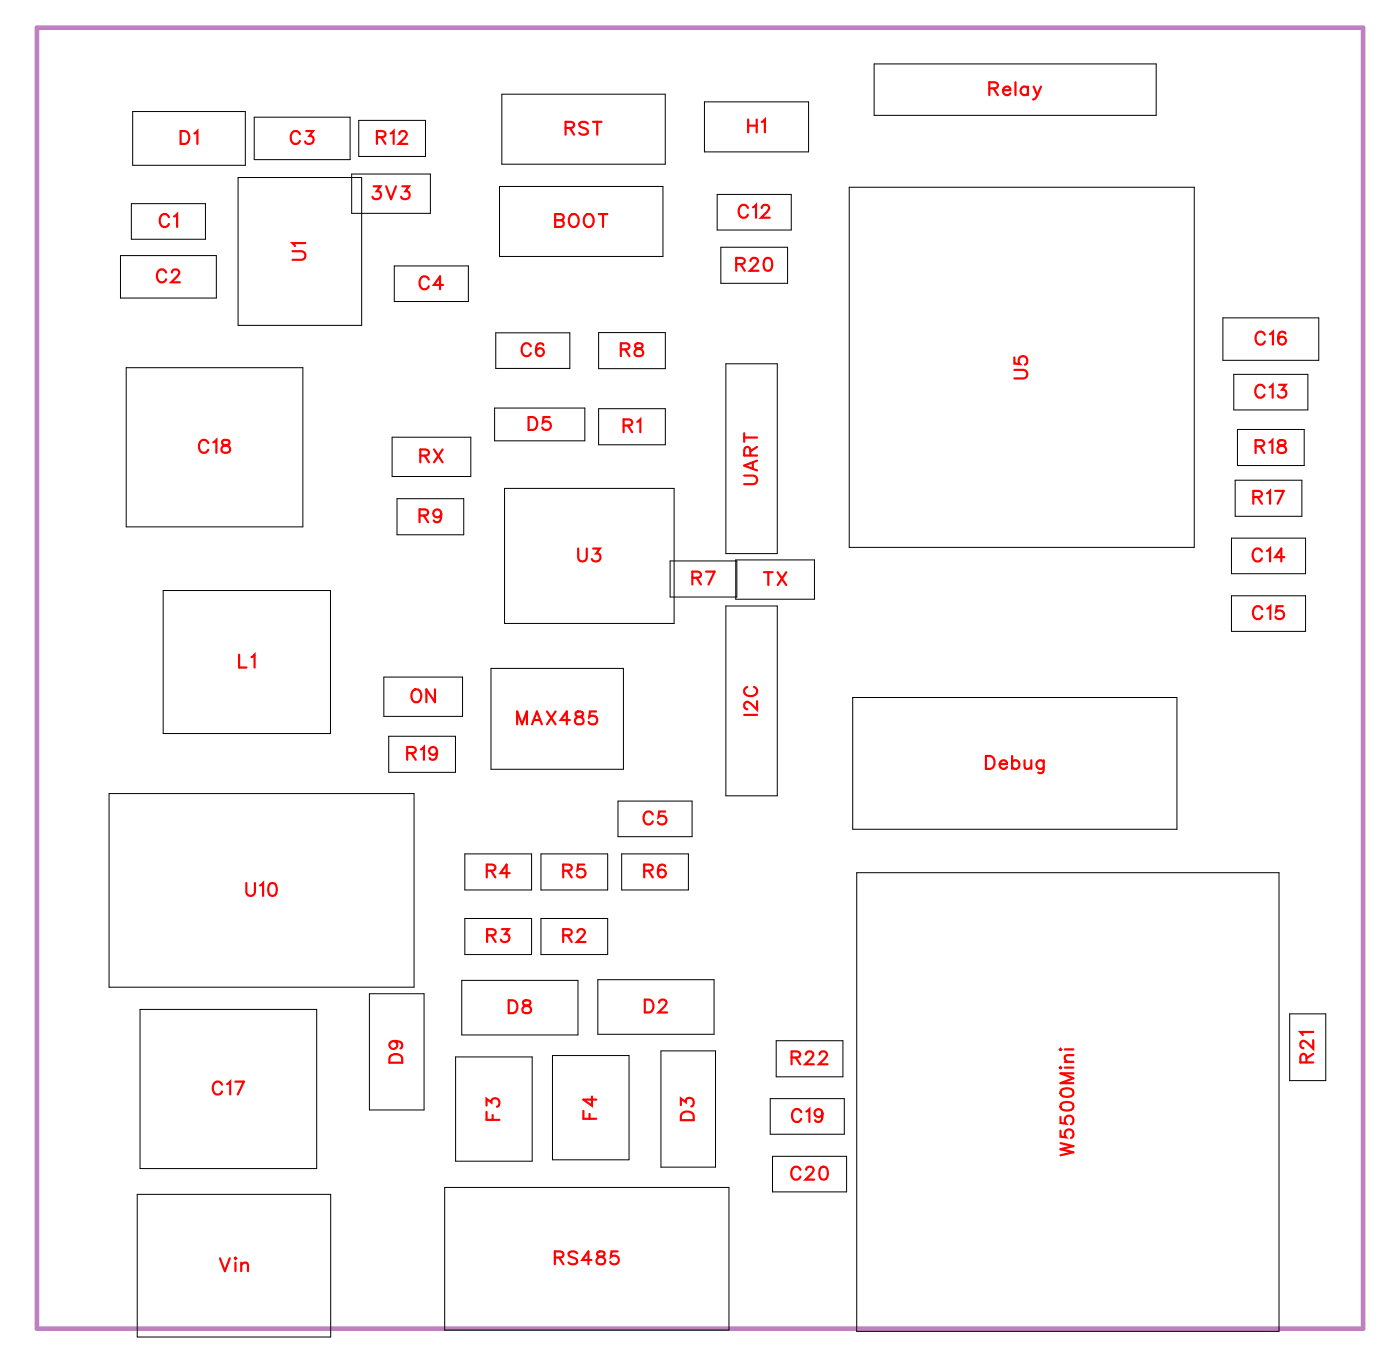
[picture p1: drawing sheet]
<svg xmlns="http://www.w3.org/2000/svg" width="77mm" height="75mm" viewBox="0 0 77 75" stroke-linecap="round" stroke-linejoin="round" font-family="sans-serif">
<path d="M2 1.5h73.1v71.7h-73.1z" fill="none" stroke="#bf80bf" stroke-width=".25"/>
<g fill="none" stroke="#000" stroke-width=".06">
<path d="M6.6 14.1h5.3v2.3h-5.3zM7.2 11.2h4.1v2h-4.1zM7.3 6.1h6.2v3h-6.2zM13.1 9.8h6.8v8.1h-6.8zM14 6.5h5.3v2.3h-5.3zM19.4 9.6h4.3v2.1h-4.3zM19.8 6.6h3.6v2h-3.6zM21.7 14.6h4.1v2h-4.1zM27.3 18.3h4.1v2h-4.1zM27.5 10.3h9v3.8h-9zM27.6 5.2h9v3.8h-9zM33 18.3h3.6v2h-3.6z"/>
<path d="M38.8 5.6h5.7v2.8h-5.7zM39.5 10.7h4.1v2h-4.1zM39.7 13.6h3.7v2h-3.7zM46.8 10.3h19v19.8h-19zM48.1 3.5h15.6v2.9h-15.6zM67.3 17.5h5.3v2.3h-5.3zM6.9 20.2h9.8v8.8h-9.8zM9 32.5h9.2v7.9h-9.2zM21.1 37.3h4.4v2.1h-4.4zM21.6 24.1h4.3v2.1h-4.3zM21.9 27.5h3.6v1.9h-3.6zM27 36.8h7.3v5.6h-7.3z"/>
<path d="M27.2 22.5h5v1.8h-5zM27.8 26.9h9.3v7.4h-9.3zM33 22.5h3.6v2h-3.6zM36.9 30.9h3.7v2h-3.7zM40 33.4h2.8v10.4h-2.8zM40 20h2.8v10.5h-2.8zM40.5 30.8h4.3v2.2h-4.3zM47 38.4h17.8v7.3h-17.8zM67.8 29.6h4.1v2h-4.1zM67.8 32.8h4.1v2h-4.1zM67.9 20.6h4.1v2h-4.1zM68 26.4h3.7v2h-3.7z"/>
<path d="M68.1 23.6h3.7v2h-3.7zM6 43.7h16.8v10.7h-16.8zM7.7 55.6h9.7v8.7h-9.7zM20.3 54.7h3.1v6.4h-3.1zM21.4 40.5h3.7v2h-3.7zM25.1 58.2h4.2v5.7h-4.2zM25.4 54h6.4v3h-6.4zM25.6 50.6h3.7v2h-3.7zM25.6 47h3.7v2h-3.7zM29.8 47h3.7v2h-3.7zM29.8 50.6h3.7v2h-3.7zM30.4 58.1h4.2v5.8h-4.2z"/>
<path d="M32.9 53.9h6.4v3h-6.4zM34 44.1h4.1v2h-4.1zM34.2 47h3.7v2h-3.7zM36.4 57.9h3v6.4h-3zM42.7 57.3h3.7v2h-3.7zM47.2 48h23.2v25.3h-23.2zM71 55.8h2v3.7h-2zM7.6 65.8h10.6v7.8h-10.6zM24.5 65.4h15.6v7.8h-15.6zM42.4 60.5h4.1v1.9h-4.1zM42.5 63.7h4.1v1.9h-4.1z"/>
</g>
<g fill="none" stroke="#f00" stroke-width=".12">
<path d="M9.1 15a.26 .26 0 0 0-.2-.2 .26 .26 0 0 0-.3 .3v.2a.26 .26 0 0 0 .3 .2 .26 .26 0 0 0 .2-.1M9.3 12a.26 .26 0 0 0-.3-.2 .26 .26 0 0 0-.2 .3v.1a.26 .26 0 0 0 .2 .3 .26 .26 0 0 0 .3-.2M9.5 15l.1-.2h.1l.2 .2-.1 .2-.4 .3h.5M9.6 11.9l.2-.1v.7M9.9 7.2h.3a.38 .38 0 0 1 .2 .4 .38 .38 0 0 1-.2 .3h-.3zM10.7 7.3l.2-.1v.7M16.1 13.8h.5l.2 .2-.1 .3h-.6M16.5 7.4a.26 .26 0 0 0-.3-.2 .26 .26 0 0 0-.2 .3v.2a.26 .26 0 0 0 .2 .2 .26 .26 0 0 0 .3-.1M16.8 13.4h-.7l.1 .2M16.9 7.2h.3l-.2 .3a.24 .24 0 0 1 .2 .4 .24 .24 0 0 1-.4-.1M20.6 10.3h.3l-.2 .2a.24 .24 0 0 1 .2 .4 .24 .24 0 0 1-.4-.1M20.8 7.6l.4-.1v-.2l-.1-.1h-.3v.7"/>
<path d="M21 7.6l.2 .3M21.3 10.3l.2 .7 .3-.7M21.5 7.3l.2-.1v.7M22 7.4l.1-.2h.2l.1 .1-.1 .3-.3 .3h.4M22.2 10.3h.3l-.2 .2a.24 .24 0 0 1 .2 .4 .24 .24 0 0 1-.4-.1M23.6 15.4a.26 .26 0 0 0-.3-.2 .26 .26 0 0 0-.2 .3v.2a.26 .26 0 0 0 .2 .2 .26 .26 0 0 0 .3-.1M24.4 15.7h-.5l.3-.5v.7M29.2 19.1a.26 .26 0 0 0-.3-.2 .26 .26 0 0 0-.2 .3v.1a.26 .26 0 0 0 .2 .3 .26 .26 0 0 0 .3-.2M29.9 19v-.1a.35 .35 0 0 0-.4 .3 .35 .35 0 0 0 .2 .4 .22 .22 0 0 0 .3-.2 .22 .22 0 0 0-.3-.2 .22 .22 0 0 0-.2 .2M30.6 12.1l.4 .1v.2l-.1 .1h-.3v-.7l.4 .1v.1l-.1 .1M31.1 7h.4l.1-.2-.2-.1h-.3v.7M31.4 7l.2 .4"/>
<path d="M31.4 11.9l.1-.1a.33 .33 0 0 1 .4 .3 .33 .33 0 0 1-.4 .4l-.2-.3zM32.2 11.9l.1-.1a.33 .33 0 0 1 .4 .3 .33 .33 0 0 1-.4 .4l-.2-.3zM32.4 6.8l-.2-.1-.3 .1 .1 .2 .4 .2v.1l-.2 .1-.3-.1M32.7 6.7h.4M32.9 6.7v.7M33 11.8h.4M33.2 11.8v.7M34.2 19.2h.4l.1-.2-.2-.1h-.3v.7M34.4 19.2l.3 .4M35 18.9v.2l.3 .1 .1 .2a.24 .24 0 0 1-.2 .2 .24 .24 0 0 1-.3-.2l.5-.3-.1-.2zM40.5 14.5h.4l.1-.2-.2-.1h-.3v.7M40.8 14.5l.2 .4"/>
<path d="M41.2 11.4a.26 .26 0 0 0-.3-.1 .26 .26 0 0 0-.2 .3v.1a.26 .26 0 0 0 .2 .3 .26 .26 0 0 0 .3-.2M41.2 6.6v.7M41.2 6.9h.5M41.3 14.4l.2-.2h.1l.1 .1-.1 .3-.3 .3h.5M41.5 11.4l.1-.1v.7M41.7 6.6v.7M41.9 11.4l.2-.1h.1l.2 .1-.1 .3-.4 .3h.5M42 6.7l.1-.1v.7M42.2 14.2h.1a.37 .37 0 0 1 .2 .4 .37 .37 0 0 1-.2 .3 .45 .45 0 0 1-.1-.7zM54.5 4.9l.4-.1 .1-.1-.2-.2h-.3v.7M54.7 4.9l.3 .3M55.2 5h.4a.23 .23 0 0 0-.2-.2 .23 .23 0 0 0-.2 .2 .23 .23 0 0 0 .2 .2l.2-.1"/>
<path d="M55.9 19.7v.3h.3a.25 .25 0 0 1 0-.3 .25 .25 0 0 1 .3 0 .25 .25 0 0 1-.1 .4M55.9 4.5v.7M56.6 4.9a.23 .23 0 0 0-.3-.1 .23 .23 0 0 0 0 .4 .23 .23 0 0 0 .3-.1M56.6 4.8v.4M56.9 4.8l.2 .4M57.3 4.8l-.2 .6-.2 .1M69.6 18.4a.26 .26 0 0 0-.3-.1 .26 .26 0 0 0-.2 .2v.2a.26 .26 0 0 0 .3 .3 .26 .26 0 0 0 .2-.2M69.9 18.4l.2-.1v.7M70.8 18.4l-.1-.1a.35 .35 0 0 0-.4 .3 .35 .35 0 0 0 .3 .4 .22 .22 0 0 0 .2-.2 .22 .22 0 0 0-.2-.3 .22 .22 0 0 0-.2 .2M11.5 24.4a.26 .26 0 0 0-.3-.2 .26 .26 0 0 0-.2 .3v.2a.26 .26 0 0 0 .2 .2 .26 .26 0 0 0 .3-.1M11.7 24.4l.2-.2v.7M12.3 24.3v.2l.3 .1 .1 .1a.24 .24 0 0 1-.3 .2 .24 .24 0 0 1-.2-.2l.4-.3v-.1z"/>
<path d="M13.2 36v.8h.4M13.9 36.2l.1-.2v.8M22.7 38.1l.1-.1a.33 .33 0 0 1 .4 .3 .33 .33 0 0 1-.4 .3l-.1-.2zM23.1 28.4l.4-.1 .1-.1-.2-.2h-.3v.8M23.1 25.1h.5v-.2l-.2-.2h-.3v.8M23.3 28.4l.3 .4M23.4 25.1l.2 .4M23.9 24.7l.5 .8M24 38v.7l-.5-.7v.7M24.3 28.3a.22 .22 0 0 1-.3 .2 .22 .22 0 0 1-.1-.4 .22 .22 0 0 1 .4 0v.2a.34 .34 0 0 1-.3 .5l-.1-.1M24.4 24.7l-.5 .8M28.5 39.9v-.7l.2 .7 .3-.7v.7"/>
<path d="M29.1 23h.2a.38 .38 0 0 1 .3 .3 .38 .38 0 0 1-.3 .4h-.2zM29.3 39.9l.3-.7 .2 .7M29.4 39.6h.3M30.1 39.2l.5 .7M30.3 23h-.4v.3a.25 .25 0 0 1 .4 0 .25 .25 0 0 1-.1 .3 .25 .25 0 0 1-.3-.1M30.6 39.2l-.5 .7M31.4 39.6h-.5l.3-.4v.7M31.7 39.2v.2l.3 .1 .1 .1a.24 .24 0 0 1-.2 .3 .24 .24 0 0 1-.2-.3l.4-.3v-.1zM31.8 30.2v.5l.2 .2 .3-.1v-.6M32.7 30.2h.3l-.2 .3a.24 .24 0 0 1 .2 .4 .24 .24 0 0 1-.4-.1M32.8 39.2h-.3l-.1 .3a.25 .25 0 0 1 .4 0 .25 .25 0 0 1 0 .3 .25 .25 0 0 1-.4-.1M34.3 23.4h.4l.1-.2-.2-.1h-.3v.7"/>
<path d="M34.6 23.4l.2 .4M35.1 23.2l.2-.1v.7M38.1 31.8h.4l.1-.2-.2-.1h-.3v.7M38.4 31.8l.2 .4M38.9 31.5h.5l-.4 .7M41 26.2h.5l.2 .2-.1 .2-.6 .1M41 39.4h.7M41 24.1h.7M41 23.9v.4M41.2 37.8a.26 .26 0 0 0-.2 .3 .26 .26 0 0 0 .3 .2h.1a.26 .26 0 0 0 .3-.2 .26 .26 0 0 0-.2-.3M41.3 25.1v-.4l-.3-.1v.5h.7M41.5 25.5v.3"/>
<path d="M41.7 38.6v.5l-.3-.4-.3-.1-.1 .2v.1l.2 .1M41.7 25.4l-.7 .2 .7 .3M41.7 24.6l-.4 .2M42.1 31.5h.4M42.3 31.5v.7M42.8 31.5l.5 .7M43.3 31.5l-.5 .7M55.9 20.4h.5l.2 .2-.1 .2h-.6M69 27.4l.4-.1 .1-.1-.2-.2h-.3v.7M69.1 24.6l.4-.1 .1-.1-.2-.2h-.3v.7M69.3 27.4l.2 .3M69.4 24.6l.2 .3"/>
<path d="M69.5 30.4a.26 .26 0 0 0-.3-.2 .26 .26 0 0 0-.2 .3v.1a.26 .26 0 0 0 .2 .3 .26 .26 0 0 0 .3-.2M69.5 33.5a.26 .26 0 0 0-.3-.1 .26 .26 0 0 0-.2 .2v.2a.26 .26 0 0 0 .2 .3 .26 .26 0 0 0 .3-.2M69.6 21.4a.26 .26 0 0 0-.3-.2 .26 .26 0 0 0-.2 .3v.1a.26 .26 0 0 0 .2 .3 .26 .26 0 0 0 .3-.2M69.8 30.3l.1-.1v.7M69.8 27.2l.1-.2v.7M69.8 33.5l.2-.1v.7M69.9 24.4l.2-.2v.7M69.9 21.3l.2-.1v.7M70.2 27h.5l-.3 .7M70.4 24.3v.2l.3 .1 .1 .1a.24 .24 0 0 1-.2 .3 .24 .24 0 0 1-.3-.3l.5-.3-.1-.1zM70.4 21.2h.4l-.2 .3a.24 .24 0 0 1 .2 .3 .24 .24 0 0 1-.4 0M70.6 33.4h-.3v.3a.25 .25 0 0 1 .3 0 .25 .25 0 0 1 0 .4 .25 .25 0 0 1-.4-.1"/>
<path d="M70.7 30.7h-.5l.4-.5v.7M12.2 59.7a.26 .26 0 0 0-.3-.1 .26 .26 0 0 0-.2 .2v.2a.26 .26 0 0 0 .2 .3 .26 .26 0 0 0 .3-.2M12.5 59.7l.2-.1v.7M13 59.6h.4l-.3 .7M13.6 48.6v.5l.2 .2 .2-.1v-.6M14.3 48.8l.2-.2v.7M14.9 48.7l.1-.1a.37 .37 0 0 1 .2 .4 .37 .37 0 0 1-.2 .3 .45 .45 0 0 1-.1-.6zM21.5 58.1l.2-.1 .4 .1v.4h-.7zM21.7 57.3a.22 .22 0 0 1 .2 .3 .22 .22 0 0 1-.4 .1 .22 .22 0 0 1 0-.3l.2-.1a.34 .34 0 0 1 .4 .3v.1M22.4 41.5l.4-.1 .1-.1-.2-.2h-.3v.7M22.7 41.5l.2 .3M23.2 41.3l.1-.2v.7"/>
<path d="M24.1 41.4a.22 .22 0 0 1-.3 .2 .22 .22 0 0 1-.1-.4 .22 .22 0 0 1 .3 0l.1 .2a.34 .34 0 0 1-.3 .4l-.1-.1M26.8 47.9h.4l.1-.2-.2-.1h-.3v.7M26.8 51.5h.4l.1-.2-.2-.1h-.3v.7M27 47.9l.3 .4M27.1 51.5l.2 .4M27.6 51.2h.4l-.2 .2a.24 .24 0 0 1 .2 .4 .24 .24 0 0 1-.4-.1M28 55.1h.3a.38 .38 0 0 1 .2 .3 .38 .38 0 0 1-.2 .4h-.3zM28.1 48.1h-.5l.3-.5v.7M28.8 55.1v.2l.3 .1 .1 .1a.24 .24 0 0 1-.2 .3 .24 .24 0 0 1-.2-.3l.4-.3v-.1zM31 51.5h.4l.1-.2-.2-.1h-.3v.7M31 47.9h.4l.1-.2-.2-.1h-.3v.7M31.2 51.5l.3 .4"/>
<path d="M31.2 47.9l.3 .4M31.8 51.3l.1-.1h.2l.1 .1-.1 .2-.3 .4h.4M32.2 47.6h-.4v.3a.25 .25 0 0 1 .4 0 .25 .25 0 0 1-.1 .4 .25 .25 0 0 1-.3-.1M35.5 47.9h.4v-.2l-.1-.1h-.3v.7M35.5 55h.2a.38 .38 0 0 1 .3 .4 .38 .38 0 0 1-.3 .3h-.2zM35.7 47.9l.2 .4M35.9 44.9a.26 .26 0 0 0-.3-.2 .26 .26 0 0 0-.2 .3v.1a.26 .26 0 0 0 .2 .3 .26 .26 0 0 0 .3-.2M36.3 55.2l.1-.2h.2l.1 .2-.1 .2-.3 .3h.4M36.6 47.7v-.1a.35 .35 0 0 0-.4 .3 .35 .35 0 0 0 .2 .4 .22 .22 0 0 0 .3-.2 .22 .22 0 0 0-.2-.2 .22 .22 0 0 0-.3 .2M36.6 44.7h-.3v.3a.25 .25 0 0 1 .3 0 .25 .25 0 0 1 0 .4 .25 .25 0 0 1-.4-.1M43.6 58.2h.4l.1-.2-.2-.1h-.3v.7M43.8 58.2l.3 .4"/>
<path d="M44.4 58.1l.1-.2h.1l.2 .1-.1 .3-.4 .3h.5M45.1 58.1l.2-.2h.1l.1 .1-.1 .3-.3 .3h.5M54.3 41.6h.2a.38 .38 0 0 1 .3 .4 .38 .38 0 0 1-.3 .3h-.2zM55 42.1h.4a.23 .23 0 0 0-.2-.2 .23 .23 0 0 0-.2 .2 .23 .23 0 0 0 .2 .2l.2-.1M55.7 42a.23 .23 0 0 1 .4-.1 .23 .23 0 0 1 0 .4 .23 .23 0 0 1-.4-.1M55.7 41.6v.7M56.4 41.9l.1 .4h.1l.2-.1M56.8 41.9v.4M57.5 41.9l-.1 .6h-.2M57.5 42a.23 .23 0 0 0-.4-.1 .23 .23 0 0 0 0 .4 .23 .23 0 0 0 .4-.1M58.4 58.7v.1zM58.4 57.7v.1z"/>
<path d="M58.6 58.8h.5M58.6 58.5h.5M58.6 57.8h.5M59.1 58.1h-.4l-.1 .2 .2 .2M59.1 59.1h-.7l.7 .3-.7 .2h.7M71.9 58.5v-.4l-.2-.1-.1 .2v.3h.7M72.3 57.3v.4l-.3-.3-.3-.1-.1 .1v.2l.2 .1M72.3 56.8h-.7l.1 .2M72.3 58l-.4 .3M12.1 69.3l.3 .7 .3-.7M12.9 69.3h.1zM13 69.5v.5"/>
<path d="M13.3 69.7l.2-.2 .1 .1 .1 .4M13.3 69.5v.5M26.8 60.9v-.4l.3 .2a.24 .24 0 0 1 .3-.2 .24 .24 0 0 1 0 .4M26.8 61.2v.5h.7M27.1 61.4v.3M30.6 69.2h.4v-.2l-.1-.1h-.3v.7M30.8 69.2l.2 .4M31.8 69l-.2-.1-.3 .1 .1 .2 .4 .2v.1l-.2 .1-.3-.1M32.1 61.2v.4h.7M32.5 61.3v.3M32.6 69.4h-.5l.3-.5v.7M32.6 60.4v.5l-.5-.4h.7"/>
<path d="M32.9 68.9v.2l.3 .1 .1 .2a.24 .24 0 0 1-.2 .2 .24 .24 0 0 1-.3-.2l.5-.3v-.2zM34 68.9h-.3l-.1 .3a.25 .25 0 0 1 .4 0 .25 .25 0 0 1 0 .4 .25 .25 0 0 1-.4-.1M37.5 60.9v-.4l.3 .2a.24 .24 0 0 1 .3-.2 .24 .24 0 0 1 0 .4M37.6 61.3l.2-.1 .3 .1 .1 .4h-.7zM44.1 64.4a.26 .26 0 0 0-.3-.2 .26 .26 0 0 0-.2 .3v.2a.26 .26 0 0 0 .2 .2 .26 .26 0 0 0 .3-.1M44.1 61.2a.26 .26 0 0 0-.3-.1 .26 .26 0 0 0-.2 .2v.2a.26 .26 0 0 0 .2 .3 .26 .26 0 0 0 .3-.2M44.4 64.4l.1-.2h.2l.1 .2-.1 .2-.3 .3h.4M44.4 61.2l.2-.1v.7M45.2 64.3l.1-.1a.37 .37 0 0 1 .3 .4 .37 .37 0 0 1-.3 .3 .45 .45 0 0 1-.1-.6zM45.3 61.3a.22 .22 0 0 1-.3 .2 .22 .22 0 0 1-.1-.4 .22 .22 0 0 1 .4 .1v.1a.34 .34 0 0 1-.3 .5l-.1-.1M58.4 62.3v.3h.3a.25 .25 0 0 1 0-.4 .25 .25 0 0 1 .4 .1 .25 .25 0 0 1-.1 .4M58.4 61.5v.3l.3 .1a.25 .25 0 0 1 0-.4 .25 .25 0 0 1 .4 0 .25 .25 0 0 1-.1 .4"/>
<path d="M58.4 62.9l.7 .2-.7 .2 .7 .1-.7 .2M58.4 60.8l.3-.1a.3 .3 0 0 1 .4 .2 .38 .38 0 0 1-.4 .2 .38 .38 0 0 1-.3-.2zM58.4 60l.3-.1a.3 .3 0 0 1 .4 .3 .38 .38 0 0 1-.4 .2 .38 .38 0 0 1-.3-.3z"/>
</g>
<g font-size="1.2" fill="#fff">
<text x="54.4" y="5.5">Relay</text>
<text x="9.9" y="8.2">D1</text>
<text x="15.9" y="8.2">C3</text>
<text x="20.4" y="11.3">3V3</text>
<text x="20.7" y="8.2">R12</text>
<text x="31.1" y="7.7">RST</text>
<text x="41.1" y="7.6">H1</text>
<text x="8.6" y="15.8">C2</text>
<text x="8.7" y="12.8">C1</text>
<text x="17.1" y="14.4" transform="rotate(-90 17.1 14.4)">U1</text>
<text x="23" y="16.2">C4</text>
<text x="30.5" y="12.8">BOOT</text>
<text x="40.5" y="15.2">R20</text>
<text x="40.6" y="12.3">C12</text>
<text x="28.7" y="19.9">C6</text>
<text x="29" y="24">D5</text>
<text x="34.1" y="19.9">R8</text>
<text x="56.9" y="20.9" transform="rotate(-90 56.9 20.9)">U5</text>
<text x="69.1" y="22.2">C13</text>
<text x="69.1" y="19.3">C16</text>
<text x="10.9" y="25.2">C18</text>
<text x="23" y="29.1">R9</text>
<text x="23.1" y="25.8">RX</text>
<text x="34.3" y="24.1">R1</text>
<text x="42" y="26.7" transform="rotate(-90 42 26.7)">UART</text>
<text x="69" y="28">R17</text>
<text x="69.1" y="25.2">R18</text>
<text x="31.8" y="31.2">U3</text>
<text x="38.1" y="32.5">R7</text>
<text x="42" y="32.5">TX</text>
<text x="68.9" y="31.2">C14</text>
<text x="68.9" y="34.4">C15</text>
<text x="13.1" y="37">L1</text>
<text x="22.6" y="39">ON</text>
<text x="28.4" y="40.2">MAX485</text>
<text x="42" y="39.4" transform="rotate(-90 42 39.4)">I2C</text>
<text x="22.4" y="42.1">R19</text>
<text x="35.4" y="45.7">C5</text>
<text x="54.2" y="42.6">Debug</text>
<text x="13.5" y="49.6">U10</text>
<text x="26.7" y="48.6">R4</text>
<text x="26.8" y="52.2">R3</text>
<text x="31" y="52.2">R2</text>
<text x="31" y="48.6">R5</text>
<text x="35.4" y="48.6">R6</text>
<text x="22.4" y="58.6" transform="rotate(-90 22.4 58.6)">D9</text>
<text x="28" y="56.1">D8</text>
<text x="35.4" y="56">D2</text>
<text x="43.5" y="58.9">R22</text>
<text x="72.6" y="58.6" transform="rotate(-90 72.6 58.6)">R21</text>
<text x="11.7" y="60.6">C17</text>
<text x="27.8" y="61.7" transform="rotate(-90 27.8 61.7)">F3</text>
<text x="33.1" y="61.7" transform="rotate(-90 33.1 61.7)">F4</text>
<text x="38.5" y="61.7" transform="rotate(-90 38.5 61.7)">D3</text>
<text x="43.5" y="65.2">C20</text>
<text x="43.6" y="62.1">C19</text>
<text x="59.4" y="63.7" transform="rotate(-90 59.4 63.7)">W5500Mini</text>
<text x="12.1" y="70.3">Vin</text>
<text x="30.5" y="69.9">RS485</text>
</g>
</svg>
